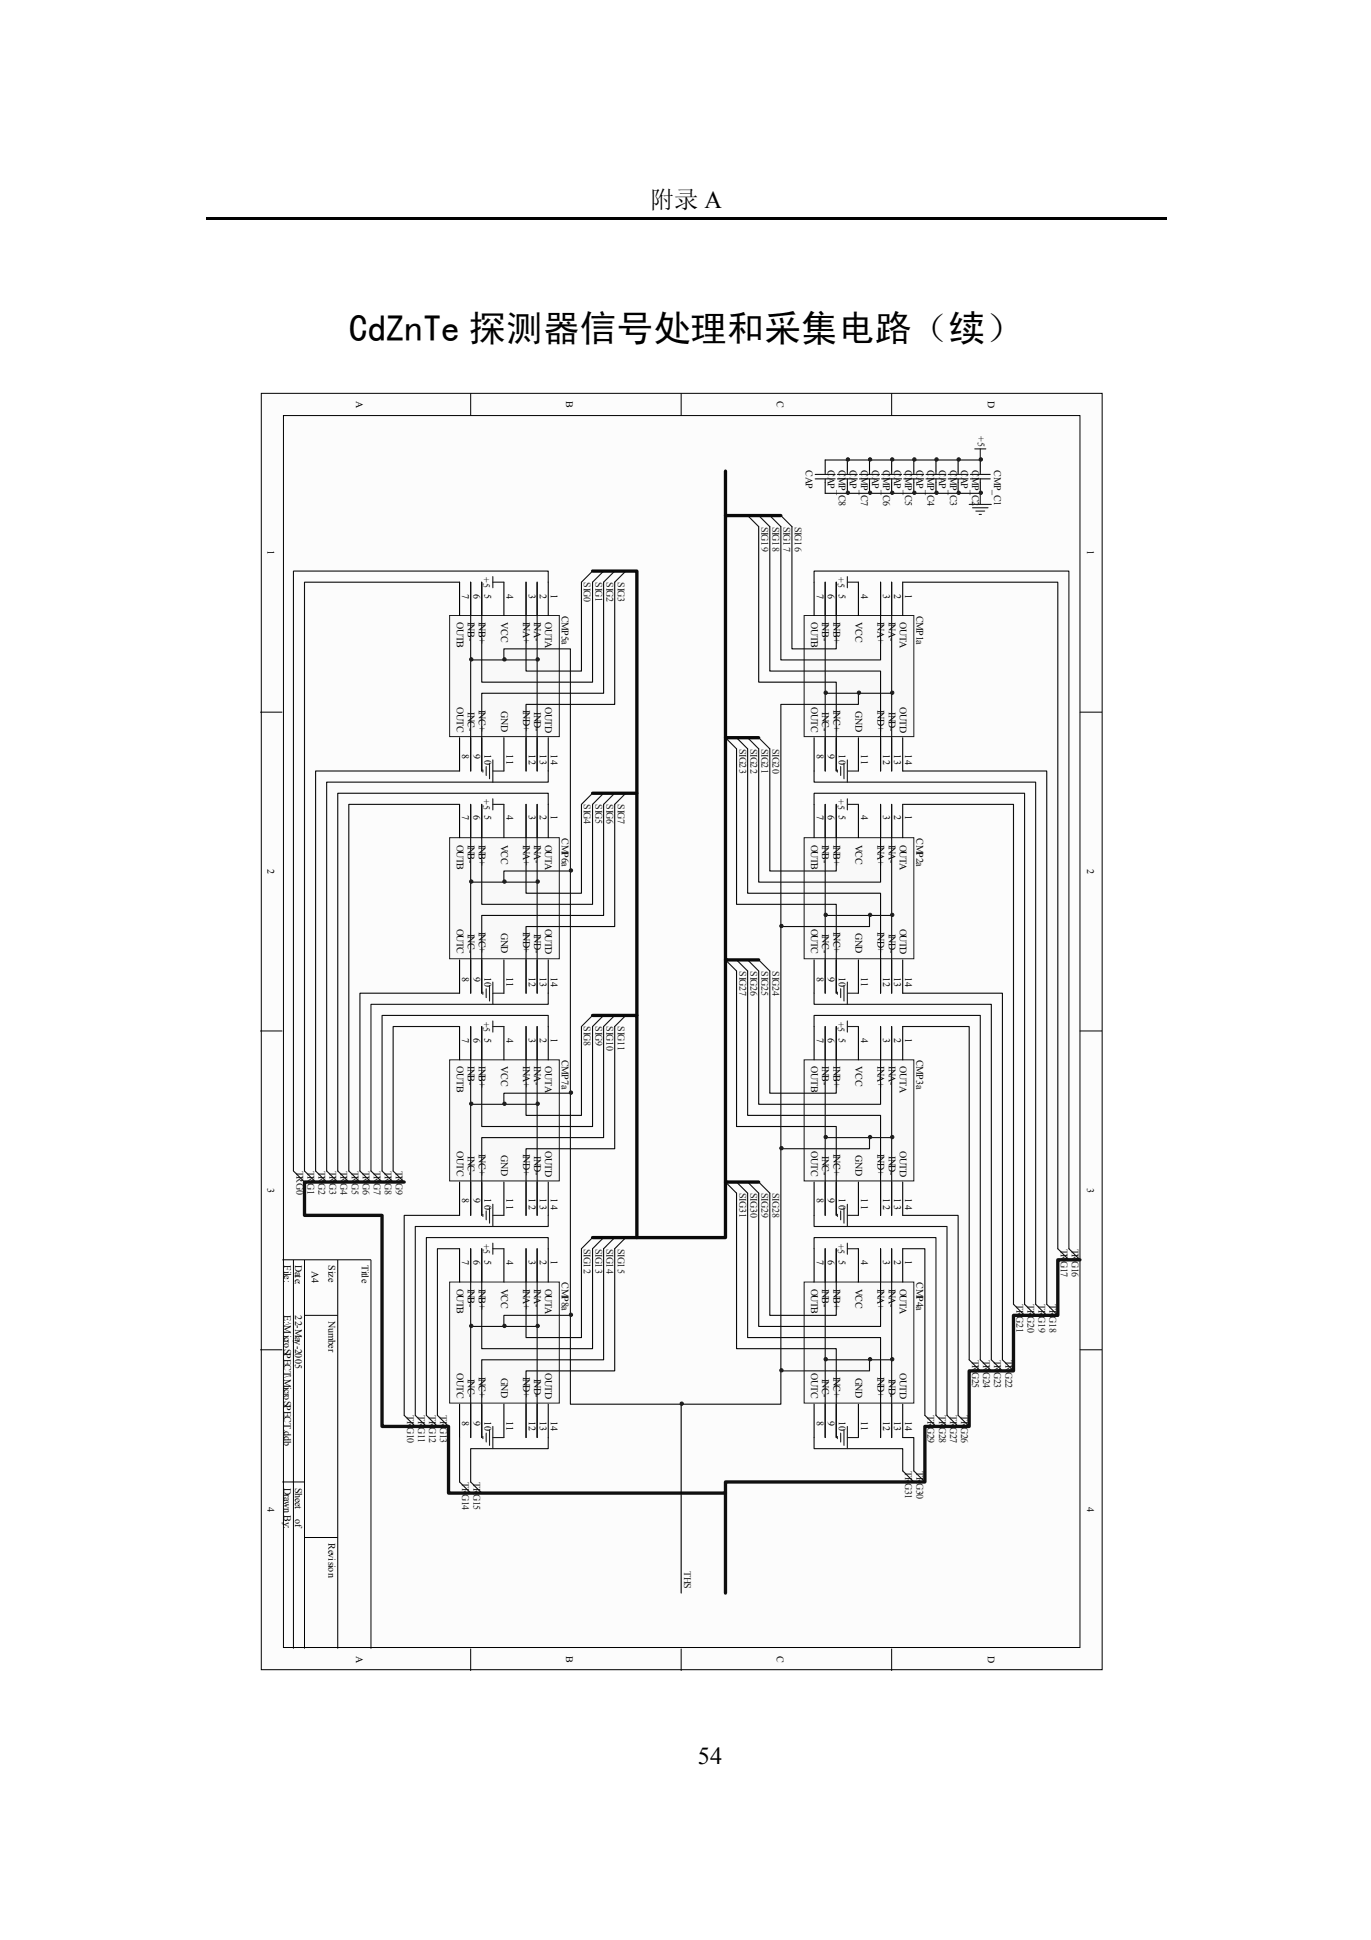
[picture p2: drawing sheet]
<svg xmlns="http://www.w3.org/2000/svg" width="210mm" height="297mm" viewBox="0 0 210 297" stroke-linecap="round" stroke-linejoin="round" font-family="sans-serif">
<path d="M31.5 33.4h147.1" fill="none" stroke="#000" stroke-width=".34"/>
<path d="M40 60.2h128.7v195.5h-128.7z" fill-rule="evenodd" fill="#fcfcfc"/>
<g fill="none" stroke="#000" stroke-width=".15">
<path d="M40 60.2h128.7v195.5h-128.7zM43.4 63.6h121.9v188.7h-121.9zM72.1 60.2v3.4M104.3 60.2v3.4M136.5 60.2v3.4M39.8 109h3.4M165.3 109h3.4M39.8 157.9h3.4M165.3 157.9h3.4M43.2 192.9h13.6v59.5M44.9 192.9v59.5M46.6 192.9v59.5"/>
<path d="M51.7 192.9v59.5M39.8 206.7h3.4M46.6 201.4h5.1M165.3 206.7h3.4M43.2 226.9h3.4M46.6 235.4h5.1M72.1 252.4v3.4M104.3 252.4v3.4M136.5 252.4v3.4"/>
</g>
<path d="M123.1 94.2h16.8v18.6h-16.8z" fill-rule="evenodd" fill="#f9f9f9" stroke="#1b1b1b" stroke-width=".15"/>
<g fill="none" stroke="#000" stroke-width=".17">
<path d="M124.6 89.1v5.1M126.3 89.1v5.1M128 89.1v5.1M131.4 89.1v5.1M134.8 89.1v5.1M136.5 89.1v5.1M138.2 89.1v5.1M124.6 113v5.1M126.3 113v5.1M128 113v5.1M131.4 113v5.1M134.8 113v5.1"/>
<path d="M136.5 113v5.1M138.2 113v5.1"/>
</g>
<path d="M123.1 128.3h16.8v18.5h-16.8z" fill-rule="evenodd" fill="#f9f9f9" stroke="#1b1b1b" stroke-width=".15"/>
<g fill="none" stroke="#000" stroke-width=".17">
<path d="M124.6 123.2v5.1M126.3 123.2v5.1M128 123.2v5.1M131.4 123.2v5.1M134.8 123.2v5.1M136.5 123.2v5.1M138.2 123.2v5.1M124.6 147v5.1M126.3 147v5.1M128 147v5.1M131.4 147v5.1M134.8 147v5.1"/>
<path d="M136.5 147v5.1M138.2 147v5.1"/>
</g>
<path d="M123.1 162.3h16.8v18.5h-16.8z" fill-rule="evenodd" fill="#f9f9f9" stroke="#1b1b1b" stroke-width=".15"/>
<g fill="none" stroke="#000" stroke-width=".17">
<path d="M124.6 157.2v5.1M126.3 157.2v5.1M128 157.2v5.1M131.4 157.2v5.1M134.8 157.2v5.1M136.5 157.2v5.1M138.2 157.2v5.1M124.6 181v5.1M126.3 181v5.1M128 181v5.1M131.4 181v5.1M134.8 181v5.1"/>
<path d="M136.5 181v5.1M138.2 181v5.1"/>
</g>
<path d="M123.1 196.3h16.8v18.5h-16.8z" fill-rule="evenodd" fill="#f9f9f9" stroke="#1b1b1b" stroke-width=".15"/>
<g fill="none" stroke="#000" stroke-width=".17">
<path d="M124.6 191.2v5.1M126.3 191.2v5.1M128 191.2v5.1M131.4 191.2v5.1M134.8 191.2v5.1M136.5 191.2v5.1M138.2 191.2v5.1M124.6 215v5.1M126.3 215v5.1M128 215v5.1M131.4 215v5.1M134.8 215v5.1"/>
<path d="M136.5 215v5.1M138.2 215v5.1"/>
</g>
<g fill="none" stroke="#0f0f0f" stroke-width=".17">
<path d="M124.6 89.1v-1.7h39.1v103.8M138.2 89.1h23.8v102.1M124.6 118.1v1.7h34v79.9M138.2 118.1h22.1v81.6M124.6 123.2v-1.7h32.3v78.2M138.2 123.2h17v76.5M124.6 157.2v-1.7h25.5v52.7M124.6 152.1v1.7h27.2v54.4M138.2 157.2h10.2v51M138.2 152.1h15.3v56.1M124.6 191.2v-1.7h18.7v27.2M124.6 186.1v1.7h20.4v28.9"/>
<path d="M138.2 191.2h3.4v25.5M138.2 186.1h8.5v30.6M124.6 220.1v1.7h13.6v3.4M138.2 220.1h1.7v5.1"/>
</g>
<path d="M68.8 94.2h16.8v18.6h-16.8z" fill-rule="evenodd" fill="#f9f9f9" stroke="#1b1b1b" stroke-width=".15"/>
<g fill="none" stroke="#000" stroke-width=".17">
<path d="M70.4 89.1v5.1M72.1 89.1v5.1M73.8 89.1v5.1M77.1 89.1v5.1M80.5 89.1v5.1M82.2 89.1v5.1M83.9 89.1v5.1M70.4 113v5.1M72.1 113v5.1M73.8 113v5.1M77.1 113v5.1M80.5 113v5.1"/>
<path d="M82.2 113v5.1M83.9 113v5.1"/>
</g>
<path d="M68.8 128.3h16.8v18.5h-16.8z" fill-rule="evenodd" fill="#f9f9f9" stroke="#1b1b1b" stroke-width=".15"/>
<g fill="none" stroke="#000" stroke-width=".17">
<path d="M70.4 123.2v5.1M72.1 123.2v5.1M73.8 123.2v5.1M77.1 123.2v5.1M80.5 123.2v5.1M82.2 123.2v5.1M83.9 123.2v5.1M70.4 147v5.1M72.1 147v5.1M73.8 147v5.1M77.1 147v5.1M80.5 147v5.1"/>
<path d="M82.2 147v5.1M83.9 147v5.1"/>
</g>
<path d="M68.8 162.3h16.8v18.5h-16.8z" fill-rule="evenodd" fill="#f9f9f9" stroke="#1b1b1b" stroke-width=".15"/>
<g fill="none" stroke="#000" stroke-width=".17">
<path d="M70.4 157.2v5.1M72.1 157.2v5.1M73.8 157.2v5.1M77.1 157.2v5.1M80.5 157.2v5.1M82.2 157.2v5.1M83.9 157.2v5.1M70.4 181v5.1M72.1 181v5.1M73.8 181v5.1M77.1 181v5.1M80.5 181v5.1"/>
<path d="M82.2 181v5.1M83.9 181v5.1"/>
</g>
<path d="M68.8 196.3h16.8v18.5h-16.8z" fill-rule="evenodd" fill="#f9f9f9" stroke="#1b1b1b" stroke-width=".15"/>
<g fill="none" stroke="#000" stroke-width=".17">
<path d="M126.3 70.4v1.7M126.3 73.8v1.7M129.7 70.4v1.7M129.7 73.8v1.7M133.1 70.4v1.7M133.1 73.8v1.7M136.5 70.4v1.7M136.5 73.8v1.7M139.9 70.4v1.7M139.9 73.8v1.7M143.3 70.4v1.7M143.3 73.8v1.7"/>
<path d="M146.7 70.4v1.7M146.7 73.8v1.7M150.1 70.4v1.7M150.1 73.8v1.7M70.4 191.2v5.1M72.1 191.2v5.1M73.8 191.2v5.1M77.1 191.2v5.1M80.5 191.2v5.1M82.2 191.2v5.1M83.9 191.2v5.1M70.4 215v5.1"/>
<path d="M72.1 215v5.1M73.8 215v5.1M77.1 215v5.1M80.5 215v5.1M82.2 215v5.1M83.9 215v5.1"/>
</g>
<g fill="none" stroke="#0f0f0f" stroke-width=".17">
<path d="M114.5 78.9l1.7 1.7M116.2 78.9l1.7 1.7M117.9 78.9l1.6 1.7M119.5 78.9l1.7 1.7M70.4 89.1h-23.8v90.2l1.7 1.7M72.1 89.1v29M82.2 89.1v29M83.9 89.1v-1.7h-39v91.9l1.7 1.7M90.7 87.4l-1.7 1.7M92.4 87.4l-1.7 1.7M94.1 87.4l-1.7 1.7M95.8 87.4l-1.7 1.7"/>
<path d="M126.3 89.1v29M136.5 89.1v29M70.4 118.1h-22.1v61.2l1.7 1.7M72.1 101h10.1M77.1 101v-1.7h10.2v102.1h-10.2v1.7M83.9 118.1v1.7h-33.9v59.5l1.7 1.7M111.1 113l1.7 1.7M112.8 113l1.7 1.7M114.5 113l1.7 1.7M116.2 113l1.7 1.7M126.3 106.1h10.2M131.4 106.1v1.8h-11.9v34h13.6v-1.7"/>
<path d="M70.4 123.2h-17v56.1l1.7 1.7M72.1 123.2v28.9M72.1 135.1h10.1M82.2 123.2v28.9M83.9 123.2v-1.7h-32.2v57.8l1.7 1.7M87.3 133.4h-10.2v1.7M90.7 121.5l-1.7 1.7M92.4 121.5l-1.7 1.7M94.1 121.5l-1.7 1.7M95.8 121.5l-1.7 1.7M126.3 123.2v28.9M136.5 123.2v28.9"/>
<path d="M70.4 152.1h-15.3v27.2l1.7 1.7M70.4 157.2h-10.2v22.1l1.7 1.7M72.1 157.2v28.9M82.2 157.2v28.9M83.9 152.1v1.7h-27.1v25.5l1.7 1.7M83.9 157.2v-1.7h-25.4v23.8l1.7 1.7M90.7 155.5l-1.7 1.7M92.4 155.5l-1.7 1.7M94.1 155.5l-1.7 1.7M95.8 155.5l-1.7 1.7M111.1 147l1.7 1.7M112.8 147l1.7 1.7"/>
<path d="M114.5 147l1.7 1.7M116.2 147l1.7 1.7M119.5 141.9v34M126.3 157.2v28.9M126.3 140.2h10.2M136.5 157.2v28.9M72.1 169.1h10.1M87.3 167.4h-10.2v1.7M126.3 174.2h10.2M133.1 174.2v1.7h-13.6v34M70.4 186.1h-8.5v30.6l1.7 1.7M70.4 191.2h-3.4v25.5l1.7 1.7"/>
<path d="M72.1 191.2v28.9M82.2 191.2v28.9M83.9 186.1v1.7h-20.3v28.9l1.7 1.7M83.9 191.2v-1.7h-18.6v27.2l1.7 1.7M90.7 189.5l-1.7 1.7M92.4 189.5l-1.7 1.7M94.1 189.5l-1.7 1.7M95.8 189.5l-1.7 1.7M111.1 181l1.7 1.7M112.8 181l1.7 1.7M114.5 181l1.7 1.7M116.2 181l1.7 1.7"/>
<path d="M126.3 191.2v28.9M136.5 191.2v28.9M155.2 199.7l1.7 1.7M156.9 199.7l1.7 1.7M158.6 199.7l1.7 1.7M160.3 199.7l1.7 1.7M162 191.2l1.7 1.7M163.7 191.2l1.6 1.7M72.1 203.1h10.1M87.3 201.4v13.6h32.2v-5.1h13.6v-1.7M126.3 208.2h10.2M141.6 216.7l1.7 1.7"/>
<path d="M143.3 216.7l1.7 1.7M145 216.7l1.7 1.7M146.7 216.7l1.7 1.7M148.4 208.2l1.7 1.7M150.1 208.2l1.7 1.7M151.8 208.2l1.7 1.7M153.5 208.2l1.7 1.7M70.4 220.1v6.8l1.7 1.7M83.9 220.1v1.7h-11.8v5.1l1.7 1.7M138.2 225.2l1.7 1.7M139.9 225.2l1.7 1.7"/>
</g>
<g fill="none" stroke="#090909" stroke-width=".17">
<path d="M126.3 70.4h23.8M126.3 75.5h23.8M73.8 89.1v15.3h16.9v-15.3M80.5 89.1v13.7h8.5v-13.7M92.4 89.1v17h-18.6v12M94.1 89.1v18.8h-13.6v10.2M116.2 80.6v23.8h11.8v13.7M117.9 80.6v22.2h16.9v15.3M119.5 80.6v20.4h15.3v-11.9M121.2 80.6v18.7h6.8v-10.2M112.8 114.7v23.8h15.2v13.6M114.5 114.7v22.1h20.3v15.3"/>
<path d="M116.2 114.7v20.4h18.6v-11.9M117.9 114.7v18.7h10.1v-10.2M73.8 123.2v15.3h16.9v-15.3M80.5 123.2v13.6h8.5v-13.6M92.4 123.2v17h-18.6v11.9M94.1 123.2v18.7h-13.6v10.2M73.8 157.2v15.3h16.9v-15.3M80.5 157.2v13.6h8.5v-13.6M92.4 157.2v17h-18.6v11.9M94.1 157.2v18.7h-13.6v10.2M112.8 148.7v23.8h15.2v13.6M114.5 148.7v22.1h20.3v15.3"/>
<path d="M116.2 148.7v20.4h18.6v-11.9M117.9 148.7v18.7h10.1v-10.2M73.8 191.2v15.3h16.9v-15.3M80.5 191.2v13.6h8.5v-13.6M92.4 191.2v17h-18.6v11.9M94.1 191.2v18.7h-13.6v10.2M112.8 182.7v23.8h15.2v13.6M114.5 182.7v22.1h20.3v15.3M116.2 182.7v20.4h18.6v-11.9M117.9 182.7v18.7h10.1v-10.2M104.3 215v28.9"/>
</g>
<path d="M111.1 72.1v6.8M119.5 78.9h-8.4v34.1h5.1M90.7 87.4h6.8v34.1M111.1 113v34h5.1M90.7 121.5h6.8v34M90.7 155.5h6.8v34M111.1 147v34h5.1M111.1 181v8.5h-20.4" fill="none" stroke="#090909" stroke-width=".51"/>
<path d="M61.9 181h-15.3v5.1h11.9v32.3h10.2v10.2h42.4v-1.7h30.5v-8.5h6.8v-8.5h6.8v-8.5h6.8v-8.5h3.3M111.1 228.6v15.3" fill="none" stroke="#0f0f0f" stroke-width=".51"/>
<g fill="none" stroke="#1b1b1b" stroke-width=".17">
<path d="M148.4 77.2h3.4M148.9 77.7h2.4M149.2 68.7h1.7M149.4 78.3h1.4M149.9 78.8h.4M150.1 68.7v1.7M150.1 75.5v1.7M75.5 89.1h1.6M75.5 88.3v1.7M129.7 88.3v1.7M129.7 89.1h1.7M73.9 117.9v.3"/>
<path d="M74.4 117.4v1.3M74.9 116.9v2.3M75.5 118.1h1.6M75.5 116.4v3.4M128.2 117.9v.3M128.7 117.4v1.3M129.2 116.9v2.3M129.7 116.4v3.4M129.7 118.1h1.7M75.5 123.2h1.6M75.5 122.3v1.7M129.7 122.3v1.7"/>
<path d="M129.7 123.2h1.7M73.9 151.9v.3M74.4 151.4v1.4M74.9 150.9v2.4M75.5 157.2h1.6M75.5 150.4v3.4M75.5 156.3v1.7M75.5 152.1h1.6M128.2 151.9v.3M128.7 151.4v1.4M129.2 150.9v2.4M129.7 150.4v3.4"/>
<path d="M129.7 156.3v1.7M129.7 157.2h1.7M129.7 152.1h1.7M73.9 185.9v.4M74.4 185.4v1.4M74.9 184.9v2.4M75.5 186.1h1.6M75.5 191.2h1.6M75.5 184.4v3.4M75.5 190.3v1.7M128.2 185.9v.4M128.7 185.4v1.4"/>
<path d="M129.2 184.9v2.4M129.7 184.4v3.4M129.7 190.3v1.7M129.7 186.1h1.7M129.7 191.2h1.7M73.9 219.9v.4M74.4 219.4v1.4M74.9 218.9v2.4M75.5 218.4v3.4M128.2 219.9v.4M128.7 219.4v1.4M129.2 218.9v2.4"/>
<path d="M129.7 218.4v3.4M75.5 220.1h1.6M129.7 220.1h1.7"/>
</g>
<g fill="#1b1b1b" stroke="#1b1b1b" stroke-width=".15">
<circle cx="126.4" cy="106.1" r=".26"/>
<circle cx="136.6" cy="106.1" r=".26"/>
<circle cx="126.4" cy="140.1" r=".26"/>
<circle cx="136.6" cy="140.1" r=".25"/>
<circle cx="126.4" cy="174.1" r=".26"/>
<circle cx="136.6" cy="174.1" r=".25"/>
<circle cx="133.2" cy="174.1" r=".25"/>
<circle cx="119.6" cy="175.8" r=".26"/>
<circle cx="119.6" cy="209.8" r=".26"/>
<circle cx="126.4" cy="208.1" r=".26"/>
<circle cx="136.6" cy="208.1" r=".26"/>
<circle cx="72.1" cy="101" r=".25"/>
<circle cx="82.3" cy="101" r=".25"/>
<circle cx="131.5" cy="106.1" r=".26"/>
<circle cx="119.6" cy="141.8" r=".26"/>
<circle cx="133.2" cy="140.1" r=".25"/>
<circle cx="72.1" cy="135" r=".26"/>
<circle cx="82.3" cy="135" r=".26"/>
<circle cx="77.2" cy="135" r=".26"/>
<circle cx="87.4" cy="133.3" r=".25"/>
<circle cx="72.1" cy="169" r=".25"/>
<circle cx="82.3" cy="169" r=".25"/>
<circle cx="77.2" cy="169" r=".26"/>
<circle cx="87.4" cy="167.3" r=".26"/>
<circle cx="72.1" cy="203" r=".26"/>
<circle cx="82.3" cy="203" r=".26"/>
<circle cx="77.2" cy="203" r=".26"/>
<circle cx="87.4" cy="201.3" r=".25"/>
<circle cx="77.2" cy="101" r=".26"/>
<circle cx="133.2" cy="208.1" r=".26"/>
<circle cx="104.4" cy="214.9" r=".26"/>
<circle cx="150.2" cy="70.3" r=".26"/>
<circle cx="150.2" cy="75.4" r=".25"/>
<circle cx="146.8" cy="70.3" r=".26"/>
<circle cx="146.8" cy="75.4" r=".25"/>
<circle cx="143.4" cy="70.3" r=".26"/>
<circle cx="143.4" cy="75.4" r=".25"/>
<circle cx="140" cy="70.3" r=".26"/>
<circle cx="140" cy="75.4" r=".25"/>
<circle cx="136.6" cy="70.3" r=".26"/>
<circle cx="136.6" cy="75.4" r=".25"/>
<circle cx="133.2" cy="70.3" r=".26"/>
<circle cx="133.2" cy="75.4" r=".25"/>
<circle cx="129.8" cy="70.3" r=".26"/>
<circle cx="129.8" cy="75.4" r=".25"/>
</g>
<g fill="none" stroke="#121212" stroke-width=".17">
<path d="M124.8 73.3h3.1M124.8 72.6h3.1M126.3 72.1v.5M126.3 73.3v.5M128.2 73.3h3.1M128.2 72.6h3.1M129.7 72.1v.5M129.7 73.3v.5M131.6 73.3h3M131.6 72.6h3M133.1 72.1v.5M133.1 73.3v.5"/>
<path d="M135 73.3h3M135 72.6h3M136.5 72.1v.5M136.5 73.3v.5M138.4 73.3h3M138.4 72.6h3M139.9 72.1v.5M139.9 73.3v.5M141.8 73.3h3M141.8 72.6h3M143.3 72.1v.5M143.3 73.3v.5"/>
<path d="M145.2 73.3h3M145.2 72.6h3M146.7 72.1v.5M146.7 73.3v.5M148.6 73.3h3M148.6 72.6h3M150.1 72.1v.5M150.1 73.3v.5"/>
</g>
<text font-size="5.7" x="53.4" y="52.2">CdZnTe 探测器信号处理和采集电路（续）</text>
<g font-size="3.7">
<text x="99.5" y="31.8">附录 A</text>
<text x="106.8" y="270.1">54</text>
</g>
<g font-size="1.5">
<text x="54.5" y="61.4" transform="rotate(90 54.5 61.4)">A</text>
<text x="86.7" y="61.4" transform="rotate(90 86.7 61.4)">B</text>
<text x="119" y="61.4" transform="rotate(90 119 61.4)">C</text>
<text x="151.2" y="61.4" transform="rotate(90 151.2 61.4)">D</text>
<text x="41" y="84.3" transform="rotate(90 41 84.3)">1</text>
<text x="166.5" y="84.3" transform="rotate(90 166.5 84.3)">1</text>
<text x="69.9" y="95.3" transform="rotate(90 69.9 95.3)">OUTB</text>
<text x="70.8" y="90.9" transform="rotate(90 70.8 90.9)">7</text>
<text x="71.6" y="95.3" transform="rotate(90 71.6 95.3)">INB-</text>
<text x="72.5" y="90.9" transform="rotate(90 72.5 90.9)">6</text>
<text x="73.3" y="95.3" transform="rotate(90 73.3 95.3)">INB+</text>
<text x="74.2" y="90.9" transform="rotate(90 74.2 90.9)">5</text>
<text x="76.7" y="95.3" transform="rotate(90 76.7 95.3)">VCC</text>
<text x="77.6" y="90.9" transform="rotate(90 77.6 90.9)">4</text>
<text x="80.1" y="95.3" transform="rotate(90 80.1 95.3)">INA+</text>
<text x="80.9" y="90.9" transform="rotate(90 80.9 90.9)">3</text>
<text x="81.8" y="95.3" transform="rotate(90 81.8 95.3)">INA-</text>
<text x="82.6" y="90.9" transform="rotate(90 82.6 90.9)">2</text>
<text x="83.5" y="95.3" transform="rotate(90 83.5 95.3)">OUTA</text>
<text x="84.3" y="90.9" transform="rotate(90 84.3 90.9)">1</text>
<text x="124.2" y="95.3" transform="rotate(90 124.2 95.3)">OUTB</text>
<text x="125.1" y="90.9" transform="rotate(90 125.1 90.9)">7</text>
<text x="125.9" y="95.3" transform="rotate(90 125.9 95.3)">INB-</text>
<text x="126.7" y="90.9" transform="rotate(90 126.7 90.9)">6</text>
<text x="127.6" y="95.3" transform="rotate(90 127.6 95.3)">INB+</text>
<text x="128.4" y="90.9" transform="rotate(90 128.4 90.9)">5</text>
<text x="131" y="95.3" transform="rotate(90 131 95.3)">VCC</text>
<text x="131.8" y="90.9" transform="rotate(90 131.8 90.9)">4</text>
<text x="134.4" y="95.3" transform="rotate(90 134.4 95.3)">INA+</text>
<text x="135.2" y="90.9" transform="rotate(90 135.2 90.9)">3</text>
<text x="136.1" y="95.3" transform="rotate(90 136.1 95.3)">INA-</text>
<text x="136.9" y="90.9" transform="rotate(90 136.9 90.9)">2</text>
<text x="137.8" y="95.3" transform="rotate(90 137.8 95.3)">OUTA</text>
<text x="138.6" y="90.9" transform="rotate(90 138.6 90.9)">1</text>
<text x="69.9" y="108.2" transform="rotate(90 69.9 108.2)">OUTC</text>
<text x="71.6" y="109.1" transform="rotate(90 71.6 109.1)">INC-</text>
<text x="73.3" y="108.7" transform="rotate(90 73.3 108.7)">INC+</text>
<text x="76.7" y="108.9" transform="rotate(90 76.7 108.9)">GND</text>
<text x="80.1" y="108.7" transform="rotate(90 80.1 108.7)">IND+</text>
<text x="81.8" y="109.1" transform="rotate(90 81.8 109.1)">IND-</text>
<text x="83.5" y="108.2" transform="rotate(90 83.5 108.2)">OUTD</text>
<text x="124.2" y="108.2" transform="rotate(90 124.2 108.2)">OUTC</text>
<text x="125.9" y="109.1" transform="rotate(90 125.9 109.1)">INC-</text>
<text x="127.6" y="108.7" transform="rotate(90 127.6 108.7)">INC+</text>
<text x="131" y="108.9" transform="rotate(90 131 108.9)">GND</text>
<text x="134.4" y="108.7" transform="rotate(90 134.4 108.7)">IND+</text>
<text x="136.1" y="109.1" transform="rotate(90 136.1 109.1)">IND-</text>
<text x="137.8" y="108.2" transform="rotate(90 137.8 108.2)">OUTD</text>
<text x="70.8" y="115.5" transform="rotate(90 70.8 115.5)">8</text>
<text x="72.5" y="115.5" transform="rotate(90 72.5 115.5)">9</text>
<text x="74.2" y="115.5" transform="rotate(90 74.2 115.5)">10</text>
<text x="77.6" y="115.5" transform="rotate(90 77.6 115.5)">11</text>
<text x="80.9" y="115.5" transform="rotate(90 80.9 115.5)">12</text>
<text x="82.6" y="115.5" transform="rotate(90 82.6 115.5)">13</text>
<text x="84.3" y="115.5" transform="rotate(90 84.3 115.5)">14</text>
<text x="125.1" y="115.5" transform="rotate(90 125.1 115.5)">8</text>
<text x="126.7" y="115.5" transform="rotate(90 126.7 115.5)">9</text>
<text x="128.4" y="115.5" transform="rotate(90 128.4 115.5)">10</text>
<text x="131.8" y="115.5" transform="rotate(90 131.8 115.5)">11</text>
<text x="135.2" y="115.5" transform="rotate(90 135.2 115.5)">12</text>
<text x="136.9" y="115.5" transform="rotate(90 136.9 115.5)">13</text>
<text x="138.6" y="115.5" transform="rotate(90 138.6 115.5)">14</text>
<text x="70.8" y="124.8" transform="rotate(90 70.8 124.8)">7</text>
<text x="72.5" y="124.8" transform="rotate(90 72.5 124.8)">6</text>
<text x="74.2" y="124.8" transform="rotate(90 74.2 124.8)">5</text>
<text x="77.6" y="124.8" transform="rotate(90 77.6 124.8)">4</text>
<text x="80.9" y="124.8" transform="rotate(90 80.9 124.8)">3</text>
<text x="82.6" y="124.8" transform="rotate(90 82.6 124.8)">2</text>
<text x="84.3" y="124.8" transform="rotate(90 84.3 124.8)">1</text>
<text x="125.1" y="124.8" transform="rotate(90 125.1 124.8)">7</text>
<text x="126.7" y="124.8" transform="rotate(90 126.7 124.8)">6</text>
<text x="128.4" y="124.8" transform="rotate(90 128.4 124.8)">5</text>
<text x="131.8" y="124.8" transform="rotate(90 131.8 124.8)">4</text>
<text x="135.2" y="124.8" transform="rotate(90 135.2 124.8)">3</text>
<text x="136.9" y="124.8" transform="rotate(90 136.9 124.8)">2</text>
<text x="138.6" y="124.8" transform="rotate(90 138.6 124.8)">1</text>
<text x="69.9" y="129.3" transform="rotate(90 69.9 129.3)">OUTB</text>
<text x="71.6" y="129.3" transform="rotate(90 71.6 129.3)">INB-</text>
<text x="73.3" y="129.3" transform="rotate(90 73.3 129.3)">INB+</text>
<text x="76.7" y="129.3" transform="rotate(90 76.7 129.3)">VCC</text>
<text x="80.1" y="129.3" transform="rotate(90 80.1 129.3)">INA+</text>
<text x="81.8" y="129.3" transform="rotate(90 81.8 129.3)">INA-</text>
<text x="83.5" y="129.3" transform="rotate(90 83.5 129.3)">OUTA</text>
<text x="124.2" y="129.3" transform="rotate(90 124.2 129.3)">OUTB</text>
<text x="125.9" y="129.3" transform="rotate(90 125.9 129.3)">INB-</text>
<text x="127.6" y="129.3" transform="rotate(90 127.6 129.3)">INB+</text>
<text x="131" y="129.3" transform="rotate(90 131 129.3)">VCC</text>
<text x="134.4" y="129.3" transform="rotate(90 134.4 129.3)">INA+</text>
<text x="136.1" y="129.3" transform="rotate(90 136.1 129.3)">INA-</text>
<text x="137.8" y="129.3" transform="rotate(90 137.8 129.3)">OUTA</text>
<text x="41" y="133.1" transform="rotate(90 41 133.1)">2</text>
<text x="166.5" y="133.1" transform="rotate(90 166.5 133.1)">2</text>
<text x="69.9" y="142.2" transform="rotate(90 69.9 142.2)">OUTC</text>
<text x="71.6" y="143" transform="rotate(90 71.6 143)">INC-</text>
<text x="73.3" y="142.7" transform="rotate(90 73.3 142.7)">INC+</text>
<text x="76.7" y="142.9" transform="rotate(90 76.7 142.9)">GND</text>
<text x="80.1" y="142.7" transform="rotate(90 80.1 142.7)">IND+</text>
<text x="81.8" y="143" transform="rotate(90 81.8 143)">IND-</text>
<text x="83.5" y="142.2" transform="rotate(90 83.5 142.2)">OUTD</text>
<text x="124.2" y="142.2" transform="rotate(90 124.2 142.2)">OUTC</text>
<text x="125.9" y="143" transform="rotate(90 125.9 143)">INC-</text>
<text x="127.6" y="142.7" transform="rotate(90 127.6 142.7)">INC+</text>
<text x="131" y="142.9" transform="rotate(90 131 142.9)">GND</text>
<text x="134.4" y="142.7" transform="rotate(90 134.4 142.7)">IND+</text>
<text x="136.1" y="143" transform="rotate(90 136.1 143)">IND-</text>
<text x="137.8" y="142.2" transform="rotate(90 137.8 142.2)">OUTD</text>
<text x="70.8" y="149.5" transform="rotate(90 70.8 149.5)">8</text>
<text x="72.5" y="149.5" transform="rotate(90 72.5 149.5)">9</text>
<text x="74.2" y="149.5" transform="rotate(90 74.2 149.5)">10</text>
<text x="77.6" y="149.5" transform="rotate(90 77.6 149.5)">11</text>
<text x="80.9" y="149.5" transform="rotate(90 80.9 149.5)">12</text>
<text x="82.6" y="149.5" transform="rotate(90 82.6 149.5)">13</text>
<text x="84.3" y="149.5" transform="rotate(90 84.3 149.5)">14</text>
<text x="125.1" y="149.5" transform="rotate(90 125.1 149.5)">8</text>
<text x="126.7" y="149.5" transform="rotate(90 126.7 149.5)">9</text>
<text x="128.4" y="149.5" transform="rotate(90 128.4 149.5)">10</text>
<text x="131.8" y="149.5" transform="rotate(90 131.8 149.5)">11</text>
<text x="135.2" y="149.5" transform="rotate(90 135.2 149.5)">12</text>
<text x="136.9" y="149.5" transform="rotate(90 136.9 149.5)">13</text>
<text x="138.6" y="149.5" transform="rotate(90 138.6 149.5)">14</text>
<text x="70.8" y="158.9" transform="rotate(90 70.8 158.9)">7</text>
<text x="72.5" y="158.9" transform="rotate(90 72.5 158.9)">6</text>
<text x="74.2" y="158.9" transform="rotate(90 74.2 158.9)">5</text>
<text x="77.6" y="158.9" transform="rotate(90 77.6 158.9)">4</text>
<text x="80.9" y="158.9" transform="rotate(90 80.9 158.9)">3</text>
<text x="82.6" y="158.9" transform="rotate(90 82.6 158.9)">2</text>
<text x="84.3" y="158.9" transform="rotate(90 84.3 158.9)">1</text>
<text x="125.1" y="158.9" transform="rotate(90 125.1 158.9)">7</text>
<text x="126.7" y="158.9" transform="rotate(90 126.7 158.9)">6</text>
<text x="128.4" y="158.9" transform="rotate(90 128.4 158.9)">5</text>
<text x="131.8" y="158.9" transform="rotate(90 131.8 158.9)">4</text>
<text x="135.2" y="158.9" transform="rotate(90 135.2 158.9)">3</text>
<text x="136.9" y="158.9" transform="rotate(90 136.9 158.9)">2</text>
<text x="138.6" y="158.9" transform="rotate(90 138.6 158.9)">1</text>
<text x="69.9" y="163.3" transform="rotate(90 69.9 163.3)">OUTB</text>
<text x="71.6" y="163.3" transform="rotate(90 71.6 163.3)">INB-</text>
<text x="73.3" y="163.3" transform="rotate(90 73.3 163.3)">INB+</text>
<text x="76.7" y="163.3" transform="rotate(90 76.7 163.3)">VCC</text>
<text x="80.1" y="163.3" transform="rotate(90 80.1 163.3)">INA+</text>
<text x="81.8" y="163.3" transform="rotate(90 81.8 163.3)">INA-</text>
<text x="83.5" y="163.3" transform="rotate(90 83.5 163.3)">OUTA</text>
<text x="124.2" y="163.3" transform="rotate(90 124.2 163.3)">OUTB</text>
<text x="125.9" y="163.3" transform="rotate(90 125.9 163.3)">INB-</text>
<text x="127.6" y="163.3" transform="rotate(90 127.6 163.3)">INB+</text>
<text x="131" y="163.3" transform="rotate(90 131 163.3)">VCC</text>
<text x="134.4" y="163.3" transform="rotate(90 134.4 163.3)">INA+</text>
<text x="136.1" y="163.3" transform="rotate(90 136.1 163.3)">INA-</text>
<text x="137.8" y="163.3" transform="rotate(90 137.8 163.3)">OUTA</text>
<text x="69.9" y="176.2" transform="rotate(90 69.9 176.2)">OUTC</text>
<text x="71.6" y="177.1" transform="rotate(90 71.6 177.1)">INC-</text>
<text x="73.3" y="176.7" transform="rotate(90 73.3 176.7)">INC+</text>
<text x="76.7" y="176.9" transform="rotate(90 76.7 176.9)">GND</text>
<text x="80.1" y="176.7" transform="rotate(90 80.1 176.7)">IND+</text>
<text x="81.8" y="177.1" transform="rotate(90 81.8 177.1)">IND-</text>
<text x="83.5" y="176.2" transform="rotate(90 83.5 176.2)">OUTD</text>
<text x="124.2" y="176.2" transform="rotate(90 124.2 176.2)">OUTC</text>
<text x="125.9" y="177.1" transform="rotate(90 125.9 177.1)">INC-</text>
<text x="127.6" y="176.7" transform="rotate(90 127.6 176.7)">INC+</text>
<text x="131" y="176.9" transform="rotate(90 131 176.9)">GND</text>
<text x="134.4" y="176.7" transform="rotate(90 134.4 176.7)">IND+</text>
<text x="136.1" y="177.1" transform="rotate(90 136.1 177.1)">IND-</text>
<text x="137.8" y="176.2" transform="rotate(90 137.8 176.2)">OUTD</text>
<text x="41" y="181.9" transform="rotate(90 41 181.9)">3</text>
<text x="70.8" y="183.5" transform="rotate(90 70.8 183.5)">8</text>
<text x="72.5" y="183.5" transform="rotate(90 72.5 183.5)">9</text>
<text x="74.2" y="183.5" transform="rotate(90 74.2 183.5)">10</text>
<text x="77.6" y="183.5" transform="rotate(90 77.6 183.5)">11</text>
<text x="80.9" y="183.5" transform="rotate(90 80.9 183.5)">12</text>
<text x="82.6" y="183.5" transform="rotate(90 82.6 183.5)">13</text>
<text x="84.3" y="183.5" transform="rotate(90 84.3 183.5)">14</text>
<text x="125.1" y="183.5" transform="rotate(90 125.1 183.5)">8</text>
<text x="126.7" y="183.5" transform="rotate(90 126.7 183.5)">9</text>
<text x="128.4" y="183.5" transform="rotate(90 128.4 183.5)">10</text>
<text x="131.8" y="183.5" transform="rotate(90 131.8 183.5)">11</text>
<text x="135.2" y="183.5" transform="rotate(90 135.2 183.5)">12</text>
<text x="136.9" y="183.5" transform="rotate(90 136.9 183.5)">13</text>
<text x="138.6" y="183.5" transform="rotate(90 138.6 183.5)">14</text>
<text x="166.5" y="181.9" transform="rotate(90 166.5 181.9)">3</text>
<text x="43.5" y="193.7" transform="rotate(90 43.5 193.7)">File:</text>
<text x="45.2" y="193.7" transform="rotate(90 45.2 193.7)">Date:</text>
<text x="47.8" y="194.6" transform="rotate(90 47.8 194.6)">A4</text>
<text x="50.3" y="193.7" transform="rotate(90 50.3 193.7)">Size</text>
<text x="55.4" y="193.7" transform="rotate(90 55.4 193.7)">Title</text>
<text x="69.9" y="197.3" transform="rotate(90 69.9 197.3)">OUTB</text>
<text x="70.8" y="192.9" transform="rotate(90 70.8 192.9)">7</text>
<text x="71.6" y="197.3" transform="rotate(90 71.6 197.3)">INB-</text>
<text x="72.5" y="192.9" transform="rotate(90 72.5 192.9)">6</text>
<text x="73.3" y="197.3" transform="rotate(90 73.3 197.3)">INB+</text>
<text x="74.2" y="192.9" transform="rotate(90 74.2 192.9)">5</text>
<text x="76.7" y="197.3" transform="rotate(90 76.7 197.3)">VCC</text>
<text x="77.6" y="192.9" transform="rotate(90 77.6 192.9)">4</text>
<text x="80.1" y="197.3" transform="rotate(90 80.1 197.3)">INA+</text>
<text x="80.9" y="192.9" transform="rotate(90 80.9 192.9)">3</text>
<text x="81.8" y="197.3" transform="rotate(90 81.8 197.3)">INA-</text>
<text x="82.6" y="192.9" transform="rotate(90 82.6 192.9)">2</text>
<text x="83.5" y="197.3" transform="rotate(90 83.5 197.3)">OUTA</text>
<text x="84.3" y="192.9" transform="rotate(90 84.3 192.9)">1</text>
<text x="124.2" y="197.3" transform="rotate(90 124.2 197.3)">OUTB</text>
<text x="125.1" y="192.9" transform="rotate(90 125.1 192.9)">7</text>
<text x="125.9" y="197.3" transform="rotate(90 125.9 197.3)">INB-</text>
<text x="126.7" y="192.9" transform="rotate(90 126.7 192.9)">6</text>
<text x="127.6" y="197.3" transform="rotate(90 127.6 197.3)">INB+</text>
<text x="128.4" y="192.9" transform="rotate(90 128.4 192.9)">5</text>
<text x="131" y="197.3" transform="rotate(90 131 197.3)">VCC</text>
<text x="131.8" y="192.9" transform="rotate(90 131.8 192.9)">4</text>
<text x="134.4" y="197.3" transform="rotate(90 134.4 197.3)">INA+</text>
<text x="135.2" y="192.9" transform="rotate(90 135.2 192.9)">3</text>
<text x="136.1" y="197.3" transform="rotate(90 136.1 197.3)">INA-</text>
<text x="136.9" y="192.9" transform="rotate(90 136.9 192.9)">2</text>
<text x="137.8" y="197.3" transform="rotate(90 137.8 197.3)">OUTA</text>
<text x="138.6" y="192.9" transform="rotate(90 138.6 192.9)">1</text>
<text x="43.5" y="201.4" transform="rotate(90 43.5 201.4)">E:\MicroSPECT\MicroSPECT.ddb</text>
<text x="45.2" y="201.4" transform="rotate(90 45.2 201.4)">22-May-2005</text>
<text x="50.3" y="202.2" transform="rotate(90 50.3 202.2)">Number</text>
<text x="69.9" y="210.3" transform="rotate(90 69.9 210.3)">OUTC</text>
<text x="71.6" y="211.1" transform="rotate(90 71.6 211.1)">INC-</text>
<text x="73.3" y="210.8" transform="rotate(90 73.3 210.8)">INC+</text>
<text x="76.7" y="210.9" transform="rotate(90 76.7 210.9)">GND</text>
<text x="80.1" y="210.8" transform="rotate(90 80.1 210.8)">IND+</text>
<text x="81.8" y="211.1" transform="rotate(90 81.8 211.1)">IND-</text>
<text x="83.5" y="210.3" transform="rotate(90 83.5 210.3)">OUTD</text>
<text x="124.2" y="210.3" transform="rotate(90 124.2 210.3)">OUTC</text>
<text x="125.9" y="211.1" transform="rotate(90 125.9 211.1)">INC-</text>
<text x="127.6" y="210.8" transform="rotate(90 127.6 210.8)">INC+</text>
<text x="131" y="210.9" transform="rotate(90 131 210.9)">GND</text>
<text x="134.4" y="210.8" transform="rotate(90 134.4 210.8)">IND+</text>
<text x="136.1" y="211.1" transform="rotate(90 136.1 211.1)">IND-</text>
<text x="137.8" y="210.3" transform="rotate(90 137.8 210.3)">OUTD</text>
<text x="70.8" y="217.5" transform="rotate(90 70.8 217.5)">8</text>
<text x="72.5" y="217.5" transform="rotate(90 72.5 217.5)">9</text>
<text x="74.2" y="217.5" transform="rotate(90 74.2 217.5)">10</text>
<text x="77.6" y="217.5" transform="rotate(90 77.6 217.5)">11</text>
<text x="80.9" y="217.5" transform="rotate(90 80.9 217.5)">12</text>
<text x="82.6" y="217.5" transform="rotate(90 82.6 217.5)">13</text>
<text x="84.3" y="217.5" transform="rotate(90 84.3 217.5)">14</text>
<text x="125.1" y="217.5" transform="rotate(90 125.1 217.5)">8</text>
<text x="126.7" y="217.5" transform="rotate(90 126.7 217.5)">9</text>
<text x="128.4" y="217.5" transform="rotate(90 128.4 217.5)">10</text>
<text x="131.8" y="217.5" transform="rotate(90 131.8 217.5)">11</text>
<text x="135.2" y="217.5" transform="rotate(90 135.2 217.5)">12</text>
<text x="136.9" y="217.5" transform="rotate(90 136.9 217.5)">13</text>
<text x="138.6" y="217.5" transform="rotate(90 138.6 217.5)">14</text>
<text x="43.5" y="227.8" transform="rotate(90 43.5 227.8)">Drawn By:</text>
<text x="45.2" y="227.8" transform="rotate(90 45.2 227.8)">Sheet</text>
<text x="41" y="230.7" transform="rotate(90 41 230.7)">4</text>
<text x="45.2" y="232.5" transform="rotate(90 45.2 232.5)">of</text>
<text x="166.5" y="230.7" transform="rotate(90 166.5 230.7)">4</text>
<text x="50.3" y="236.2" transform="rotate(90 50.3 236.2)">Revision</text>
<text x="54.5" y="253.6" transform="rotate(90 54.5 253.6)">A</text>
<text x="86.7" y="253.6" transform="rotate(90 86.7 253.6)">B</text>
<text x="119" y="253.6" transform="rotate(90 119 253.6)">C</text>
<text x="151.2" y="253.6" transform="rotate(90 151.2 253.6)">D</text>
</g>
<g font-size="1.5" fill="#090909">
<text x="123.4" y="72" transform="rotate(90 123.4 72)">CAP</text>
<text x="126.7" y="72" transform="rotate(90 126.7 72)">CAP</text>
<text x="128.4" y="72" transform="rotate(90 128.4 72)">CMP_C8</text>
<text x="130.1" y="72" transform="rotate(90 130.1 72)">CAP</text>
<text x="131.8" y="72" transform="rotate(90 131.8 72)">CMP_C7</text>
<text x="133.5" y="72" transform="rotate(90 133.5 72)">CAP</text>
<text x="135.2" y="72" transform="rotate(90 135.2 72)">CMP_C6</text>
<text x="136.9" y="72" transform="rotate(90 136.9 72)">CAP</text>
<text x="138.6" y="72" transform="rotate(90 138.6 72)">CMP_C5</text>
<text x="140.3" y="72" transform="rotate(90 140.3 72)">CAP</text>
<text x="142" y="72" transform="rotate(90 142 72)">CMP_C4</text>
<text x="143.8" y="72" transform="rotate(90 143.8 72)">CAP</text>
<text x="145.5" y="72" transform="rotate(90 145.5 72)">CMP_C3</text>
<text x="147.2" y="72" transform="rotate(90 147.2 72)">CAP</text>
<text x="148.8" y="72" transform="rotate(90 148.8 72)">CMP_C2</text>
<text x="152.2" y="72" transform="rotate(90 152.2 72)">CMP_C1</text>
<text x="86" y="94.3" transform="rotate(90 86 94.3)">CMP5a</text>
<text x="140.3" y="94.3" transform="rotate(90 140.3 94.3)">CMP1a</text>
<text x="86" y="128.3" transform="rotate(90 86 128.3)">CMP6a</text>
<text x="140.3" y="128.3" transform="rotate(90 140.3 128.3)">CMP2a</text>
<text x="86" y="162.2" transform="rotate(90 86 162.2)">CMP7a</text>
<text x="140.3" y="162.2" transform="rotate(90 140.3 162.2)">CMP3a</text>
<text x="86" y="196.3" transform="rotate(90 86 196.3)">CMP8a</text>
<text x="140.3" y="196.3" transform="rotate(90 140.3 196.3)">CMP4a</text>
</g>
<g font-size="1.5" fill="#1b1b1b">
<text x="149.7" y="66.8" transform="rotate(90 149.7 66.8)">+5</text>
<text x="116.6" y="80.6" transform="rotate(90 116.6 80.6)">SIG19</text>
<text x="118.3" y="80.6" transform="rotate(90 118.3 80.6)">SIG18</text>
<text x="120" y="80.6" transform="rotate(90 120 80.6)">SIG17</text>
<text x="121.7" y="80.6" transform="rotate(90 121.7 80.6)">SIG16</text>
<text x="74" y="88.4" transform="rotate(90 74 88.4)">+5</text>
<text x="89.4" y="89.2" transform="rotate(90 89.4 89.2)">SIG0</text>
<text x="91.2" y="89.2" transform="rotate(90 91.2 89.2)">SIG1</text>
<text x="92.9" y="89.2" transform="rotate(90 92.9 89.2)">SIG2</text>
<text x="94.6" y="89.2" transform="rotate(90 94.6 89.2)">SIG3</text>
<text x="128.3" y="88.4" transform="rotate(90 128.3 88.4)">+5</text>
<text x="113.2" y="114.7" transform="rotate(90 113.2 114.7)">SIG23</text>
<text x="114.9" y="114.7" transform="rotate(90 114.9 114.7)">SIG22</text>
<text x="116.6" y="114.7" transform="rotate(90 116.6 114.7)">SIG21</text>
<text x="118.3" y="114.7" transform="rotate(90 118.3 114.7)">SIG20</text>
<text x="74" y="122.4" transform="rotate(90 74 122.4)">+5</text>
<text x="89.4" y="123.1" transform="rotate(90 89.4 123.1)">SIG4</text>
<text x="91.2" y="123.1" transform="rotate(90 91.2 123.1)">SIG5</text>
<text x="92.9" y="123.1" transform="rotate(90 92.9 123.1)">SIG6</text>
<text x="94.6" y="123.1" transform="rotate(90 94.6 123.1)">SIG7</text>
<text x="128.3" y="122.4" transform="rotate(90 128.3 122.4)">+5</text>
<text x="113.2" y="148.7" transform="rotate(90 113.2 148.7)">SIG27</text>
<text x="114.9" y="148.7" transform="rotate(90 114.9 148.7)">SIG26</text>
<text x="116.6" y="148.7" transform="rotate(90 116.6 148.7)">SIG25</text>
<text x="118.3" y="148.7" transform="rotate(90 118.3 148.7)">SIG24</text>
<text x="74" y="156.4" transform="rotate(90 74 156.4)">+5</text>
<text x="89.4" y="157.2" transform="rotate(90 89.4 157.2)">SIG8</text>
<text x="91.2" y="157.2" transform="rotate(90 91.2 157.2)">SIG9</text>
<text x="92.9" y="157.2" transform="rotate(90 92.9 157.2)">SIG10</text>
<text x="94.6" y="157.2" transform="rotate(90 94.6 157.2)">SIG11</text>
<text x="128.3" y="156.4" transform="rotate(90 128.3 156.4)">+5</text>
<text x="45.4" y="179.3" transform="rotate(90 45.4 179.3)">TRG0</text>
<text x="47.1" y="179.3" transform="rotate(90 47.1 179.3)">TRG1</text>
<text x="48.8" y="179.3" transform="rotate(90 48.8 179.3)">TRG2</text>
<text x="50.5" y="179.3" transform="rotate(90 50.5 179.3)">TRG3</text>
<text x="52.2" y="179.3" transform="rotate(90 52.2 179.3)">TRG4</text>
<text x="53.8" y="179.3" transform="rotate(90 53.8 179.3)">TRG5</text>
<text x="55.5" y="179.3" transform="rotate(90 55.5 179.3)">TRG6</text>
<text x="57.2" y="179.3" transform="rotate(90 57.2 179.3)">TRG7</text>
<text x="58.9" y="179.3" transform="rotate(90 58.9 179.3)">TRG8</text>
<text x="60.6" y="179.3" transform="rotate(90 60.6 179.3)">TRG9</text>
<text x="113.2" y="182.7" transform="rotate(90 113.2 182.7)">SIG31</text>
<text x="114.9" y="182.7" transform="rotate(90 114.9 182.7)">SIG30</text>
<text x="116.6" y="182.7" transform="rotate(90 116.6 182.7)">SIG29</text>
<text x="118.3" y="182.7" transform="rotate(90 118.3 182.7)">SIG28</text>
<text x="74" y="190.4" transform="rotate(90 74 190.4)">+5</text>
<text x="89.4" y="191.2" transform="rotate(90 89.4 191.2)">SIG12</text>
<text x="91.2" y="191.2" transform="rotate(90 91.2 191.2)">SIG13</text>
<text x="92.9" y="191.2" transform="rotate(90 92.9 191.2)">SIG14</text>
<text x="94.6" y="191.2" transform="rotate(90 94.6 191.2)">SIG15</text>
<text x="128.3" y="190.4" transform="rotate(90 128.3 190.4)">+5</text>
<text x="162.4" y="191.2" transform="rotate(90 162.4 191.2)">TRG17</text>
<text x="164.1" y="191.2" transform="rotate(90 164.1 191.2)">TRG16</text>
<text x="155.6" y="199.7" transform="rotate(90 155.6 199.7)">TRG21</text>
<text x="157.3" y="199.7" transform="rotate(90 157.3 199.7)">TRG20</text>
<text x="159" y="199.7" transform="rotate(90 159 199.7)">TRG19</text>
<text x="160.7" y="199.7" transform="rotate(90 160.7 199.7)">TRG18</text>
<text x="148.8" y="208.2" transform="rotate(90 148.8 208.2)">TRG25</text>
<text x="150.5" y="208.2" transform="rotate(90 150.5 208.2)">TRG24</text>
<text x="152.2" y="208.2" transform="rotate(90 152.2 208.2)">TRG23</text>
<text x="153.9" y="208.2" transform="rotate(90 153.9 208.2)">TRG22</text>
<text x="62.3" y="216.7" transform="rotate(90 62.3 216.7)">TRG10</text>
<text x="64" y="216.7" transform="rotate(90 64 216.7)">TRG11</text>
<text x="65.7" y="216.7" transform="rotate(90 65.7 216.7)">TRG12</text>
<text x="67.4" y="216.7" transform="rotate(90 67.4 216.7)">TRG13</text>
<text x="142" y="216.7" transform="rotate(90 142 216.7)">TRG29</text>
<text x="143.8" y="216.7" transform="rotate(90 143.8 216.7)">TRG28</text>
<text x="145.5" y="216.7" transform="rotate(90 145.5 216.7)">TRG27</text>
<text x="147.2" y="216.7" transform="rotate(90 147.2 216.7)">TRG26</text>
<text x="70.8" y="226.9" transform="rotate(90 70.8 226.9)">TRG14</text>
<text x="72.5" y="226.9" transform="rotate(90 72.5 226.9)">TRG15</text>
<text x="138.6" y="225.2" transform="rotate(90 138.6 225.2)">TRG31</text>
<text x="140.3" y="225.2" transform="rotate(90 140.3 225.2)">TRG30</text>
<text x="104.7" y="240.5" transform="rotate(90 104.7 240.5)">THS</text>
</g>
</svg>
